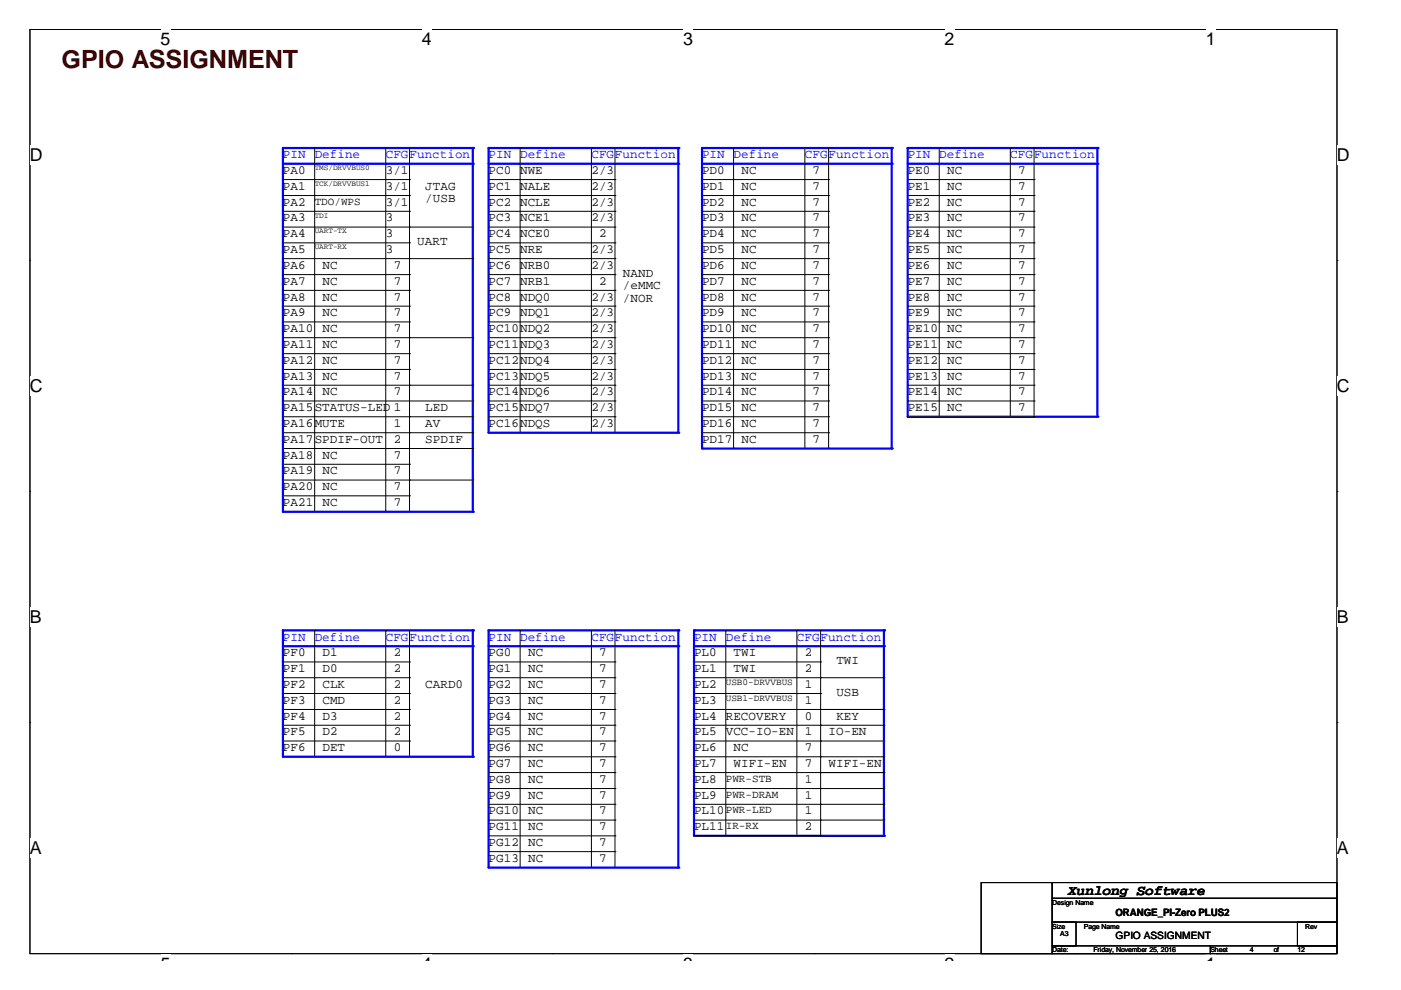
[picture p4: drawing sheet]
<svg xmlns="http://www.w3.org/2000/svg" width="297mm" height="210mm" viewBox="0 0 297 210" stroke-linecap="round" stroke-linejoin="round" font-family="sans-serif">
<path d="M6.3 6.2h277.2v196h-277.2z" fill="none" stroke="#000" stroke-width=".21"/>
<g fill="#fff">
<path d="M34 6.2h2.2v4.3h-2.2z"/>
<path d="M34 202.2h2.2v1.4h-2.2z"/>
</g>
<path d="M61.8 6.2h.1M61.8 202.2h.1" fill="none" stroke="#000" stroke-width=".21"/>
<g fill="#fff">
<path d="M89.5 6.2h2.1v4.3h-2.1z"/>
<path d="M89.5 202.2h2.1v1.4h-2.1z"/>
</g>
<path d="M117.2 6.2h.1M117.2 202.2h.1" fill="none" stroke="#000" stroke-width=".21"/>
<g fill="#fff">
<path d="M144.9 6.2h2.1v4.3h-2.1z"/>
<path d="M144.9 202.2h2.1v1.4h-2.1z"/>
</g>
<path d="M172.6 6.2h.1M172.6 202.2h.1" fill="none" stroke="#000" stroke-width=".21"/>
<g fill="#fff">
<path d="M200.3 6.2h2.1v4.3h-2.1z"/>
<path d="M200.3 202.2h2.1v1.4h-2.1z"/>
</g>
<path d="M228 6.2h.1M228 202.2h.1" fill="none" stroke="#000" stroke-width=".21"/>
<g fill="#fff">
<path d="M255.7 6.2h2.1v4.3h-2.1z"/>
<path d="M255.7 202.2h2.1v1.4h-2.1z"/>
<path d="M6.3 30.7h2.8v4.2h-2.8z"/>
<path d="M283.5 30.7h2.7v4.2h-2.7z"/>
<path d="M6.3 79.7h2.8v4.2h-2.8z"/>
<path d="M283.5 79.7h2.7v4.2h-2.7z"/>
</g>
<path d="M6.3 55.2h.1M283.5 55.2h.1" fill="none" stroke="#000" stroke-width=".21"/>
<g fill="#fff">
<path d="M6.3 128.7h2.6v4.2h-2.6z"/>
<path d="M283.5 128.7h2.5v4.2h-2.5z"/>
</g>
<path d="M6.3 104.2h.1M283.5 104.2h.1" fill="none" stroke="#000" stroke-width=".21"/>
<g fill="#fff">
<path d="M6.3 177.6h2.6v4.3h-2.6z"/>
<path d="M283.5 177.6h2.5v4.3h-2.5z"/>
</g>
<g fill="none" stroke="#000" stroke-width=".21">
<path d="M60 98.4h26.8M60 95.1h26.8M86.8 98.4h.1M86.8 95.1h.1M60 101.8h26.8M60 105.1h26.8M86.8 101.8h.1M86.8 105.1h.1M6.3 153.2h.1M60 157.1h26.8M86.8 157.1h.1M283.5 153.2h.1"/>
<path d="M147.2 173.9h26.8M147.2 177.2h26.8M147.2 170.5h26.8M174 173.9h.1M174 177.2h.1M174 170.5h.1"/>
</g>
<path d="M192.4 31.4h40.3" fill="none" stroke="#00f" stroke-width=".47"/>
<circle cx="232.7" cy="31.4" r=".23" fill="#00f"/>
<path d="M192.4 31.4v57" fill="none" stroke="#00f" stroke-width=".47"/>
<circle cx="192.4" cy="31.4" r=".23" fill="#00f"/>
<path d="M192.4 34.7h40.3" fill="none" stroke="#00f" stroke-width=".47"/>
<circle cx="232.7" cy="34.7" r=".23" fill="#00f"/>
<path d="M232.7 31.4v57" fill="none" stroke="#00f" stroke-width=".47"/>
<circle cx="232.7" cy="31.4" r=".23" fill="#00f"/>
<g fill="none" stroke="#000" stroke-width=".21">
<path d="M192.4 38.1h26.8M199.1 31.4h.1M199.1 31.4v57M214.2 31.4h.1M214.2 31.4v57M219.2 31.4h.1M219.2 38.1h.1M219.2 31.4v57M192.4 41.5h26.8M192.4 44.8h26.8M192.4 48.1h26.8M192.4 51.5h26.8"/>
<path d="M192.4 54.8h26.8M192.4 58.2h26.8M219.2 41.5h.1M219.2 44.8h.1M219.2 48.1h.1M219.2 51.5h.1M219.2 54.8h.1M219.2 58.2h.1M192.4 61.6h26.8M192.4 64.9h26.8M192.4 68.3h26.8M192.4 71.6h26.8"/>
<path d="M192.4 75h26.8M192.4 78.3h26.8M219.2 61.6h.1M219.2 64.9h.1M219.2 68.3h.1M219.2 71.6h.1M219.2 75h.1M219.2 78.3h.1M192.4 81.7h26.8M192.4 85h26.8M192.4 88.4h26.8M219.2 81.7h.1"/>
<path d="M219.2 85h.1M219.2 88.4h.1"/>
</g>
<path d="M192.4 88.4h40.3" fill="none" stroke="#00f" stroke-width=".47"/>
<circle cx="232.7" cy="88.4" r=".23" fill="#00f"/>
<path d="M60 133.7h40.2" fill="none" stroke="#00f" stroke-width=".47"/>
<circle cx="100.2" cy="133.7" r=".23" fill="#00f"/>
<path d="M60 133.7v26.8" fill="none" stroke="#00f" stroke-width=".47"/>
<circle cx="60" cy="133.7" r=".23" fill="#00f"/>
<path d="M60 137h40.2" fill="none" stroke="#00f" stroke-width=".47"/>
<circle cx="100.2" cy="137" r=".23" fill="#00f"/>
<path d="M100.2 133.7v26.8" fill="none" stroke="#00f" stroke-width=".47"/>
<circle cx="100.2" cy="133.7" r=".23" fill="#00f"/>
<g fill="none" stroke="#000" stroke-width=".21">
<path d="M66.7 133.7h.1M66.7 133.7v26.8M81.8 133.7h.1M81.8 133.7v26.8M86.8 133.7h.1M86.8 133.7v26.8M60 140.3h26.8M60 143.7h26.8M60 147h26.8M60 150.4h26.8M60 153.8h26.8M86.8 140.3h.1"/>
<path d="M86.8 143.7h.1M86.8 147h.1M86.8 150.4h.1M86.8 153.8h.1"/>
</g>
<path d="M60 160.5h40.2" fill="none" stroke="#00f" stroke-width=".47"/>
<circle cx="100.2" cy="160.5" r=".23" fill="#00f"/>
<path d="M103.6 133.7h40.2" fill="none" stroke="#00f" stroke-width=".47"/>
<circle cx="143.8" cy="133.7" r=".23" fill="#00f"/>
<path d="M103.6 133.7v50.3" fill="none" stroke="#00f" stroke-width=".47"/>
<circle cx="103.6" cy="133.7" r=".23" fill="#00f"/>
<path d="M103.6 137h40.2" fill="none" stroke="#00f" stroke-width=".47"/>
<circle cx="143.8" cy="137" r=".23" fill="#00f"/>
<path d="M143.8 133.7v50.3" fill="none" stroke="#00f" stroke-width=".47"/>
<circle cx="143.8" cy="133.7" r=".23" fill="#00f"/>
<g fill="none" stroke="#000" stroke-width=".21">
<path d="M110.3 133.7h.1M110.3 133.7v50.3M125.4 133.7h.1M125.4 133.7v50.3M130.4 133.7h.1M130.4 133.7v50.3M103.6 140.3h26.8M103.6 143.7h26.8M103.6 147h26.8M103.6 150.4h26.8M103.6 153.8h26.8M103.6 157.1h26.8"/>
<path d="M130.4 140.3h.1M130.4 143.7h.1M130.4 147h.1M130.4 150.4h.1M130.4 153.8h.1M130.4 157.1h.1M103.6 160.5h26.8M103.6 163.8h26.8M103.6 167.2h26.8M103.6 170.5h26.8M103.6 173.9h26.8M103.6 177.2h26.8"/>
<path d="M130.4 160.5h.1M130.4 163.8h.1M130.4 167.2h.1M130.4 170.5h.1M130.4 173.9h.1M130.4 177.2h.1M103.6 180.6h26.8M103.6 184h26.8M130.4 180.6h.1M130.4 184h.1"/>
</g>
<path d="M103.6 184h40.2" fill="none" stroke="#00f" stroke-width=".47"/>
<circle cx="143.8" cy="184" r=".23" fill="#00f"/>
<path d="M147.2 133.7h40.2" fill="none" stroke="#00f" stroke-width=".47"/>
<circle cx="187.4" cy="133.7" r=".23" fill="#00f"/>
<path d="M147.2 133.7v43.5" fill="none" stroke="#00f" stroke-width=".47"/>
<circle cx="147.2" cy="133.7" r=".23" fill="#00f"/>
<path d="M147.2 137h40.2" fill="none" stroke="#00f" stroke-width=".47"/>
<circle cx="187.4" cy="137" r=".23" fill="#00f"/>
<path d="M187.4 133.7v43.5" fill="none" stroke="#00f" stroke-width=".47"/>
<circle cx="187.4" cy="133.7" r=".23" fill="#00f"/>
<g fill="none" stroke="#000" stroke-width=".21">
<path d="M153.9 133.7h.1M153.9 133.7v43.5M169 133.7h.1M169 133.7v43.5M174 133.7h.1M174 133.7v43.5M147.2 140.3h26.8M147.2 143.7h26.8M147.2 147h26.8M147.2 150.4h26.8M147.2 153.8h26.8M147.2 157.1h26.8"/>
<path d="M174 140.3h.1M174 143.7h.1M174 147h.1M174 150.4h.1M174 153.8h.1M174 157.1h.1M147.2 160.5h26.8M174 160.5h.1"/>
</g>
<path d="M147.2 177.2h40.2" fill="none" stroke="#00f" stroke-width=".47"/>
<circle cx="187.4" cy="177.2" r=".23" fill="#00f"/>
<path d="M147.2 163.8h26.8M174 163.8h.1" fill="none" stroke="#000" stroke-width=".21"/>
<path d="M60 31.4h40.2" fill="none" stroke="#00f" stroke-width=".47"/>
<circle cx="100.2" cy="31.4" r=".23" fill="#00f"/>
<path d="M60 31.4v77.1" fill="none" stroke="#00f" stroke-width=".47"/>
<circle cx="60" cy="31.4" r=".23" fill="#00f"/>
<path d="M60 34.7h40.2" fill="none" stroke="#00f" stroke-width=".47"/>
<circle cx="100.2" cy="34.7" r=".23" fill="#00f"/>
<path d="M100.2 31.4v77.1" fill="none" stroke="#00f" stroke-width=".47"/>
<circle cx="100.2" cy="31.4" r=".23" fill="#00f"/>
<g fill="none" stroke="#000" stroke-width=".21">
<path d="M60 38.1h26.8M66.7 31.4h.1M66.7 31.4v77.1M81.8 31.4h.1M81.8 31.4v77.1M86.8 31.4h.1M86.8 38.1h.1M86.8 31.4v77.1M60 41.5h26.8M60 44.8h26.8M60 48.1h26.8M60 51.5h26.8"/>
<path d="M60 54.8h26.8M60 58.2h26.8M86.8 41.5h.1M86.8 44.8h.1M86.8 48.1h.1M86.8 51.5h.1M86.8 54.8h.1M86.8 58.2h.1M60 61.6h26.8M60 64.9h26.8M60 68.3h26.8M60 71.6h26.8"/>
<path d="M60 75h26.8M60 78.3h26.8M86.8 61.6h.1M86.8 64.9h.1M86.8 68.3h.1M86.8 71.6h.1M86.8 75h.1M86.8 78.3h.1M60 81.7h26.8M60 88.4h26.8M60 91.8h26.8M86.8 81.7h.1"/>
<path d="M86.8 88.4h.1M86.8 91.8h.1M60 108.5h26.8M86.8 108.5h.1"/>
</g>
<path d="M60 108.5h40.2" fill="none" stroke="#00f" stroke-width=".47"/>
<circle cx="100.2" cy="108.5" r=".23" fill="#00f"/>
<g fill="none" stroke="#000" stroke-width=".21">
<path d="M86.8 54.8h13.4M86.8 48.1h13.4M100.2 54.8h.1M100.2 48.1h.1M86.8 71.6h13.4M100.2 71.6h.1M60 85h40.2M86.8 88.4h13.4M86.8 81.7h13.4M86.8 95.1h13.4M86.8 91.8h13.4M100.2 88.4h.1"/>
<path d="M100.2 81.7h.1M100.2 85h.1M100.2 95.1h.1M100.2 91.8h.1M192.4 88.4h26.8M219.2 88.4h.1M86.8 101.8h13.4M100.2 101.8h.1M147.2 177.2h40.2M147.2 167.2h40.2M174 177.2h.1M174 167.2h.1"/>
<path d="M174 163.8h13.4M174 170.5h13.4M174 173.9h13.4M187.4 163.8h.1M187.4 167.2h.1M187.4 170.5h.1M187.4 173.9h.1M187.4 177.2h.1"/>
</g>
<path d="M103.6 31.4h40.2" fill="none" stroke="#00f" stroke-width=".47"/>
<circle cx="143.8" cy="31.4" r=".23" fill="#00f"/>
<path d="M103.6 31.4v60.4" fill="none" stroke="#00f" stroke-width=".47"/>
<circle cx="103.6" cy="31.4" r=".23" fill="#00f"/>
<path d="M103.6 34.7h40.2" fill="none" stroke="#00f" stroke-width=".47"/>
<circle cx="143.8" cy="34.7" r=".23" fill="#00f"/>
<path d="M143.8 31.4v60.4" fill="none" stroke="#00f" stroke-width=".47"/>
<circle cx="143.8" cy="31.4" r=".23" fill="#00f"/>
<g fill="none" stroke="#000" stroke-width=".21">
<path d="M103.6 38.1h26.8M110.3 31.4h.1M110.3 31.4v60.4M125.4 31.4h.1M125.4 31.4v60.4M130.4 31.4h.1M130.4 38.1h.1M130.4 31.4v60.4M103.6 41.5h26.8M103.6 44.8h26.8M103.6 48.1h26.8M103.6 51.5h26.8"/>
<path d="M103.6 54.8h26.8M103.6 58.2h26.8M130.4 41.5h.1M130.4 44.8h.1M130.4 48.1h.1M130.4 51.5h.1M130.4 54.8h.1M130.4 58.2h.1M103.6 61.6h26.8M103.6 64.9h26.8M103.6 68.3h26.8M103.6 71.6h26.8"/>
<path d="M103.6 75h26.8M103.6 78.3h26.8M130.4 61.6h.1M130.4 64.9h.1M130.4 68.3h.1M130.4 71.6h.1M130.4 75h.1M130.4 78.3h.1M103.6 81.7h26.8M103.6 85h26.8M103.6 88.4h26.8M103.6 91.8h26.8"/>
<path d="M130.4 81.7h.1M130.4 85h.1M130.4 88.4h.1M130.4 91.8h.1"/>
</g>
<path d="M103.6 91.8h40.2" fill="none" stroke="#00f" stroke-width=".47"/>
<circle cx="143.8" cy="91.8" r=".23" fill="#00f"/>
<path d="M148.8 31.4h40.3" fill="none" stroke="#00f" stroke-width=".47"/>
<circle cx="189.1" cy="31.4" r=".23" fill="#00f"/>
<path d="M148.8 31.4v63.7" fill="none" stroke="#00f" stroke-width=".47"/>
<circle cx="148.8" cy="31.4" r=".23" fill="#00f"/>
<path d="M148.8 34.7h40.3" fill="none" stroke="#00f" stroke-width=".47"/>
<circle cx="189.1" cy="34.7" r=".23" fill="#00f"/>
<path d="M189.1 31.4v63.7" fill="none" stroke="#00f" stroke-width=".47"/>
<circle cx="189.1" cy="31.4" r=".23" fill="#00f"/>
<g fill="none" stroke="#000" stroke-width=".21">
<path d="M148.8 38.1h26.9M155.5 31.4h.1M155.5 31.4v63.7M170.6 31.4h.1M170.6 31.4v63.7M175.7 31.4h.1M175.7 38.1h.1M175.7 31.4v63.7M148.8 41.5h26.9M148.8 44.8h26.9M148.8 48.1h26.9M148.8 51.5h26.9"/>
<path d="M148.8 54.8h26.9M148.8 58.2h26.9M175.7 41.5h.1M175.7 44.8h.1M175.7 48.1h.1M175.7 51.5h.1M175.7 54.8h.1M175.7 58.2h.1M148.8 61.6h26.9M148.8 64.9h26.9M148.8 68.3h26.9M148.8 71.6h26.9"/>
<path d="M148.8 75h26.9M148.8 78.3h26.9M175.7 61.6h.1M175.7 64.9h.1M175.7 68.3h.1M175.7 71.6h.1M175.7 75h.1M175.7 78.3h.1M148.8 81.7h26.9M148.8 85h26.9M148.8 88.4h26.9M148.8 91.8h26.9"/>
<path d="M148.8 95.1h26.9M175.7 81.7h.1M175.7 85h.1M175.7 88.4h.1M175.7 91.8h.1M175.7 95.1h.1"/>
</g>
<path d="M148.8 95.1h40.3" fill="none" stroke="#00f" stroke-width=".47"/>
<circle cx="189.1" cy="95.1" r=".23" fill="#00f"/>
<g fill="none" stroke="#000" stroke-width=".21">
<path d="M174 150.4h13.4M174 157.1h13.4M174 143.7h13.4M174 153.8h13.4M187.4 150.4h.1M187.4 157.1h.1M187.4 143.7h.1M187.4 153.8h.1M174 160.5h13.4M174 163.8h13.4M187.4 160.5h.1M187.4 163.8h.1"/>
<path d="M208 187.1h15.1v15.1h-15.1zM223.1 187.1h60.4v3.4h-60.4zM223.1 190.5h60.4v5h-60.4zM223.1 195.5h5v5h-5zM275.1 195.5h8.4v5h-8.4zM223.1 200.5h33.5v1.7h-33.5zM256.6 200.5h26.9v1.7h-26.9z"/>
</g>
<text font-size="5.3" fill="#400000" x="13" y="14.5">GPIO ASSIGNMENT</text>
<g font-size="3.8">
<text x="34" y="9.6">5</text>
<text x="89.5" y="9.6">4</text>
<text x="144.9" y="9.6">3</text>
<text x="200.3" y="9.6">2</text>
<text x="255.7" y="9.6">1</text>
<text x="6.3" y="34.1">D</text>
<text x="283.5" y="34.1">D</text>
<text x="6.3" y="83.1">C</text>
<text x="283.5" y="83.1">C</text>
<text x="6.3" y="132.1">B</text>
<text x="283.5" y="132.1">B</text>
<text x="6.3" y="181">A</text>
<text x="283.5" y="181">A</text>
<text x="34" y="205.6">5</text>
<text x="89.5" y="205.6">4</text>
<text x="144.9" y="205.6">3</text>
<text x="200.3" y="205.6">2</text>
<text x="255.7" y="205.6">1</text>
</g>
<text font-size="3" x="226.4" y="189.7">Xunlong Software</text>
<g font-size="2.7" fill="#00f">
<text x="60" y="33.5">PIN</text>
<text x="66.7" y="33.5">Define</text>
<text x="81.8" y="33.5">CFG</text>
<text x="86.8" y="33.5">Function</text>
<text x="103.6" y="33.5">PIN</text>
<text x="110.3" y="33.5">Define</text>
<text x="125.4" y="33.5">CFG</text>
<text x="130.4" y="33.5">Function</text>
<text x="148.8" y="33.5">PIN</text>
<text x="155.5" y="33.5">Define</text>
<text x="170.6" y="33.5">CFG</text>
<text x="175.7" y="33.5">Function</text>
<text x="192.4" y="33.5">PIN</text>
<text x="199.1" y="33.5">Define</text>
<text x="214.2" y="33.5">CFG</text>
<text x="219.2" y="33.5">Function</text>
<text x="60" y="135.8">PIN</text>
<text x="66.7" y="135.8">Define</text>
<text x="81.8" y="135.8">CFG</text>
<text x="86.8" y="135.8">Function</text>
<text x="103.6" y="135.8">PIN</text>
<text x="110.3" y="135.8">Define</text>
<text x="125.4" y="135.8">CFG</text>
<text x="130.4" y="135.8">Function</text>
<text x="147.2" y="135.8">PIN</text>
<text x="153.9" y="135.8">Define</text>
<text x="169" y="135.8">CFGFunction</text>
</g>
<g font-size="2.7">
<text x="60" y="36.9">PA0</text>
<text x="60" y="40.2">PA1</text>
<text x="81.8" y="36.9">3/1</text>
<text x="81.8" y="40.2">3/1</text>
<text x="90.2" y="40.2">JTAG</text>
<text x="103.6" y="36.9">PC0</text>
<text x="103.6" y="40.2">PC1</text>
<text x="110.3" y="36.9">NWE</text>
<text x="110.3" y="40.2">NALE</text>
<text x="125.4" y="36.9">2/3</text>
<text x="125.4" y="40.2">2/3</text>
<text x="148.8" y="36.9">PD0</text>
<text x="148.8" y="40.2">PD1</text>
<text x="157.2" y="36.9">NC</text>
<text x="157.2" y="40.2">NC</text>
<text x="172.3" y="36.9">7</text>
<text x="172.3" y="40.2">7</text>
<text x="192.4" y="36.9">PE0</text>
<text x="192.4" y="40.2">PE1</text>
<text x="200.8" y="36.9">NC</text>
<text x="200.8" y="40.2">NC</text>
<text x="215.9" y="36.9">7</text>
<text x="215.9" y="40.2">7</text>
<text x="60" y="43.6">PA2</text>
<text x="60" y="47">PA3</text>
<text x="81.8" y="43.6">3/1</text>
<text x="81.8" y="47">3</text>
<text x="90.2" y="42.9">/USB</text>
<text x="103.6" y="43.6">PC2</text>
<text x="103.6" y="47">PC3</text>
<text x="110.3" y="47">NCE1</text>
<text x="110.3" y="43.6">NCLE</text>
<text x="125.4" y="43.6">2/3</text>
<text x="125.4" y="47">2/3</text>
<text x="148.8" y="43.6">PD2</text>
<text x="148.8" y="47">PD3</text>
<text x="157.2" y="43.6">NC</text>
<text x="157.2" y="47">NC</text>
<text x="172.3" y="43.6">7</text>
<text x="172.3" y="47">7</text>
<text x="192.4" y="43.6">PE2</text>
<text x="192.4" y="47">PE3</text>
<text x="200.8" y="43.6">NC</text>
<text x="200.8" y="47">NC</text>
<text x="215.9" y="43.6">7</text>
<text x="215.9" y="47">7</text>
<text x="60" y="50.3">PA4</text>
<text x="60" y="53.7">PA5</text>
<text x="81.8" y="50.3">3</text>
<text x="81.8" y="53.7">3</text>
<text x="88.5" y="52">UART</text>
<text x="103.6" y="50.3">PC4</text>
<text x="103.6" y="53.7">PC5</text>
<text x="110.3" y="50.3">NCE0</text>
<text x="110.3" y="53.7">NRE</text>
<text x="125.4" y="53.7">2/3</text>
<text x="127" y="50.3">2</text>
<text x="148.8" y="50.3">PD4</text>
<text x="148.8" y="53.7">PD5</text>
<text x="157.2" y="53.7">NC</text>
<text x="157.2" y="50.3">NC</text>
<text x="172.3" y="50.3">7</text>
<text x="172.3" y="53.7">7</text>
<text x="192.4" y="50.3">PE4</text>
<text x="192.4" y="53.7">PE5</text>
<text x="200.8" y="50.3">NC</text>
<text x="200.8" y="53.7">NC</text>
<text x="215.9" y="50.3">7</text>
<text x="215.9" y="53.7">7</text>
<text x="60" y="57">PA6</text>
<text x="68.4" y="57">NC</text>
<text x="83.5" y="57">7</text>
<text x="103.6" y="57">PC6</text>
<text x="110.3" y="57">NRB0</text>
<text x="125.4" y="57">2/3</text>
<text x="132.1" y="58.7">NAND</text>
<text x="148.8" y="57">PD6</text>
<text x="157.2" y="57">NC</text>
<text x="172.3" y="57">7</text>
<text x="192.4" y="57">PE6</text>
<text x="200.8" y="57">NC</text>
<text x="215.9" y="57">7</text>
<text x="60" y="60.4">PA7</text>
<text x="60" y="63.7">PA8</text>
<text x="68.4" y="60.4">NC</text>
<text x="68.4" y="63.7">NC</text>
<text x="83.5" y="60.4">7</text>
<text x="83.5" y="63.7">7</text>
<text x="103.6" y="60.4">PC7</text>
<text x="103.6" y="63.7">PC8</text>
<text x="110.3" y="60.4">NRB1</text>
<text x="110.3" y="63.7">NDQ0</text>
<text x="125.4" y="63.7">2/3</text>
<text x="127" y="60.4">2</text>
<text x="132.1" y="61.4">/eMMC</text>
<text x="132.1" y="64">/NOR</text>
<text x="148.8" y="60.4">PD7</text>
<text x="148.8" y="63.7">PD8</text>
<text x="157.2" y="60.4">NC</text>
<text x="157.2" y="63.7">NC</text>
<text x="172.3" y="63.7">7</text>
<text x="172.3" y="60.4">7</text>
<text x="192.4" y="60.4">PE7</text>
<text x="192.4" y="63.7">PE8</text>
<text x="200.8" y="60.4">NC</text>
<text x="200.8" y="63.7">NC</text>
<text x="215.9" y="60.4">7</text>
<text x="215.9" y="63.7">7</text>
<text x="60" y="67.1">PA9</text>
<text x="60" y="70.4">PA10</text>
<text x="68.4" y="67.1">NC</text>
<text x="68.4" y="70.4">NC</text>
<text x="83.5" y="67.1">7</text>
<text x="83.5" y="70.4">7</text>
<text x="103.6" y="67.1">PC9</text>
<text x="103.6" y="70.4">PC10</text>
<text x="110.3" y="67.1">NDQ1</text>
<text x="110.3" y="70.4">NDQ2</text>
<text x="125.4" y="67.1">2/3</text>
<text x="125.4" y="70.4">2/3</text>
<text x="148.8" y="67.1">PD9</text>
<text x="148.8" y="70.4">PD10</text>
<text x="157.2" y="70.4">NC</text>
<text x="157.2" y="67.1">NC</text>
<text x="172.3" y="67.1">7</text>
<text x="172.3" y="70.4">7</text>
<text x="192.4" y="67.1">PE9</text>
<text x="192.4" y="70.4">PE10</text>
<text x="200.8" y="67.1">NC</text>
<text x="200.8" y="70.4">NC</text>
<text x="215.9" y="67.1">7</text>
<text x="215.9" y="70.4">7</text>
<text x="60" y="73.8">PA11</text>
<text x="60" y="77.1">PA12</text>
<text x="68.4" y="73.8">NC</text>
<text x="68.4" y="77.1">NC</text>
<text x="83.5" y="73.8">7</text>
<text x="83.5" y="77.1">7</text>
<text x="103.6" y="73.8">PC11</text>
<text x="103.6" y="77.1">PC12</text>
<text x="110.3" y="73.8">NDQ3</text>
<text x="110.3" y="77.1">NDQ4</text>
<text x="125.4" y="73.8">2/3</text>
<text x="125.4" y="77.1">2/3</text>
<text x="148.8" y="73.8">PD11</text>
<text x="148.8" y="77.1">PD12</text>
<text x="157.2" y="73.8">NC</text>
<text x="157.2" y="77.1">NC</text>
<text x="172.3" y="73.8">7</text>
<text x="172.3" y="77.1">7</text>
<text x="192.4" y="73.8">PE11</text>
<text x="192.4" y="77.1">PE12</text>
<text x="200.8" y="73.8">NC</text>
<text x="200.8" y="77.1">NC</text>
<text x="215.9" y="73.8">7</text>
<text x="215.9" y="77.1">7</text>
<text x="60" y="80.5">PA13</text>
<text x="60" y="83.8">PA14</text>
<text x="68.4" y="80.5">NC</text>
<text x="68.4" y="83.8">NC</text>
<text x="83.5" y="80.5">7</text>
<text x="83.5" y="83.8">7</text>
<text x="103.6" y="80.5">PC13</text>
<text x="103.6" y="83.8">PC14</text>
<text x="110.3" y="80.5">NDQ5</text>
<text x="110.3" y="83.8">NDQ6</text>
<text x="125.4" y="80.5">2/3</text>
<text x="125.4" y="83.8">2/3</text>
<text x="148.8" y="80.5">PD13</text>
<text x="148.8" y="83.8">PD14</text>
<text x="157.2" y="83.8">NC</text>
<text x="157.2" y="80.5">NC</text>
<text x="172.3" y="83.8">7</text>
<text x="172.3" y="80.5">7</text>
<text x="192.4" y="80.5">PE13</text>
<text x="192.4" y="83.8">PE14</text>
<text x="200.8" y="80.5">NC</text>
<text x="200.8" y="83.8">NC</text>
<text x="215.9" y="80.5">7</text>
<text x="215.9" y="83.8">7</text>
<text x="60" y="87.2">PA15</text>
<text x="66.7" y="87.2">STATUS-LED 1</text>
<text x="90.2" y="87.2">LED</text>
<text x="103.6" y="87.2">PC15</text>
<text x="110.3" y="87.2">NDQ7</text>
<text x="125.4" y="87.2">2/3</text>
<text x="148.8" y="87.2">PD15</text>
<text x="157.2" y="87.2">NC</text>
<text x="172.3" y="87.2">7</text>
<text x="192.4" y="87.2">PE15</text>
<text x="200.8" y="87.2">NC</text>
<text x="215.9" y="87.2">7</text>
<text x="60" y="90.5">PA16</text>
<text x="60" y="93.9">PA17</text>
<text x="66.7" y="93.9">SPDIF-OUT</text>
<text x="66.7" y="90.5">MUTE</text>
<text x="83.5" y="93.9">2</text>
<text x="83.5" y="90.5">1</text>
<text x="90.2" y="93.9">SPDIF</text>
<text x="90.2" y="90.5">AV</text>
<text x="103.6" y="90.5">PC16</text>
<text x="110.3" y="90.5">NDQS</text>
<text x="125.4" y="90.5">2/3</text>
<text x="148.8" y="90.5">PD16</text>
<text x="148.8" y="93.9">PD17</text>
<text x="157.2" y="90.5">NC</text>
<text x="157.2" y="93.9">NC</text>
<text x="172.3" y="90.5">7</text>
<text x="172.3" y="93.9">7</text>
<text x="60" y="97.3">PA18</text>
<text x="60" y="100.6">PA19</text>
<text x="68.4" y="97.3">NC</text>
<text x="68.4" y="100.6">NC</text>
<text x="83.5" y="97.3">7</text>
<text x="83.5" y="100.6">7</text>
<text x="60" y="103.9">PA20</text>
<text x="60" y="107.3">PA21</text>
<text x="68.4" y="103.9">NC</text>
<text x="68.4" y="107.3">NC</text>
<text x="83.5" y="103.9">7</text>
<text x="83.5" y="107.3">7</text>
<text x="60" y="139.2">PF0</text>
<text x="60" y="142.5">PF1</text>
<text x="68.4" y="142.5">D0</text>
<text x="68.4" y="139.2">D1</text>
<text x="83.5" y="139.2">2</text>
<text x="83.5" y="142.5">2</text>
<text x="103.6" y="139.2">PG0</text>
<text x="103.6" y="142.5">PG1</text>
<text x="112" y="139.2">NC</text>
<text x="112" y="142.5">NC</text>
<text x="127" y="139.2">7</text>
<text x="127" y="142.5">7</text>
<text x="147.2" y="139.2">PL0</text>
<text x="147.2" y="142.5">PL1</text>
<text x="155.5" y="139.2">TWI</text>
<text x="155.5" y="142.5">TWI</text>
<text x="170.6" y="139.2">2</text>
<text x="170.6" y="142.5">2</text>
<text x="177.3" y="140.8">TWI</text>
<text x="60" y="145.9">PF2</text>
<text x="60" y="149.2">PF3</text>
<text x="68.4" y="145.9">CLK</text>
<text x="68.4" y="149.2">CMD</text>
<text x="83.5" y="145.9">2</text>
<text x="83.5" y="149.2">2</text>
<text x="90.2" y="145.9">CARD0</text>
<text x="103.6" y="145.9">PG2</text>
<text x="103.6" y="149.2">PG3</text>
<text x="112" y="145.9">NC</text>
<text x="112" y="149.2">NC</text>
<text x="127" y="145.9">7</text>
<text x="127" y="149.2">7</text>
<text x="147.2" y="145.9">PL2</text>
<text x="147.2" y="149.2">PL3</text>
<text x="170.6" y="145.9">1</text>
<text x="170.6" y="149.2">1</text>
<text x="177.3" y="147.5">USB</text>
<text x="60" y="152.6">PF4</text>
<text x="60" y="155.9">PF5</text>
<text x="68.4" y="155.9">D2</text>
<text x="68.4" y="152.6">D3</text>
<text x="83.5" y="152.6">2</text>
<text x="83.5" y="155.9">2</text>
<text x="103.6" y="152.6">PG4</text>
<text x="103.6" y="155.9">PG5</text>
<text x="112" y="152.6">NC</text>
<text x="112" y="155.9">NC</text>
<text x="127" y="152.6">7</text>
<text x="127" y="155.9">7</text>
<text x="147.2" y="152.6">PL4</text>
<text x="147.2" y="155.9">PL5</text>
<text x="153.9" y="152.6">RECOVERY</text>
<text x="153.9" y="155.9">VCC-IO-EN</text>
<text x="170.6" y="152.6">0</text>
<text x="170.6" y="155.9">1</text>
<text x="175.7" y="155.9">IO-EN</text>
<text x="177.3" y="152.6">KEY</text>
<text x="60" y="159.3">PF6</text>
<text x="68.4" y="159.3">DET</text>
<text x="83.5" y="159.3">0</text>
<text x="103.6" y="159.3">PG6</text>
<text x="112" y="159.3">NC</text>
<text x="127" y="159.3">7</text>
<text x="147.2" y="159.3">PL6</text>
<text x="155.5" y="159.3">NC</text>
<text x="170.6" y="159.3">7</text>
<text x="103.6" y="162.6">PG7</text>
<text x="103.6" y="166">PG8</text>
<text x="112" y="162.6">NC</text>
<text x="112" y="166">NC</text>
<text x="127" y="162.6">7</text>
<text x="127" y="166">7</text>
<text x="147.2" y="162.6">PL7</text>
<text x="147.2" y="166">PL8</text>
<text x="155.5" y="162.6">WIFI-EN</text>
<text x="170.6" y="166">1</text>
<text x="170.6" y="162.6">7</text>
<text x="175.7" y="162.6">WIFI-EN</text>
<text x="103.6" y="169.3">PG9</text>
<text x="103.6" y="172.7">PG10</text>
<text x="112" y="169.3">NC</text>
<text x="112" y="172.7">NC</text>
<text x="127" y="169.3">7</text>
<text x="127" y="172.7">7</text>
<text x="147.2" y="172.7">PL10</text>
<text x="147.2" y="169.3">PL9</text>
<text x="170.6" y="172.7">1</text>
<text x="170.6" y="169.3">1</text>
<text x="103.6" y="176">PG11</text>
<text x="103.6" y="179.4">PG12</text>
<text x="112" y="176">NC</text>
<text x="112" y="179.4">NC</text>
<text x="127" y="176">7</text>
<text x="127" y="179.4">7</text>
<text x="147.2" y="176">PL11</text>
<text x="170.6" y="176">2</text>
<text x="103.6" y="182.7">PG13</text>
<text x="112" y="182.7">NC</text>
<text x="127" y="182.7">7</text>
</g>
<g font-size="2.3">
<text x="66.7" y="43.4">TDO/WPS</text>
<text x="153.9" y="165.7">PWR-STB</text>
<text x="153.9" y="169.1">PWR-DRAM</text>
<text x="153.9" y="172.4">PWR-LED</text>
<text x="153.9" y="175.8">IR-RX</text>
</g>
<g font-size="2.2">
<text x="236.5" y="194.2">ORANGE_PI-Zero PLUS2</text>
<text x="236.5" y="199.2">GPIO ASSIGNMENT</text>
</g>
<g font-size="2">
<text x="153.9" y="148.6">USB1-DRVVBUS</text>
<text x="153.9" y="145.3">USB0-DRVVBUS</text>
</g>
<g font-size="1.7">
<text x="66.7" y="36">TMS/DRVVBUS0</text>
<text x="66.7" y="39.4">TCK/DRVVBUS1</text>
<text x="66.7" y="46.1">TDI</text>
<text x="66.7" y="49.5">UART-TX</text>
<text x="66.7" y="52.8">UART-RX</text>
</g>
<g font-size="1.5">
<text x="223.1" y="191.8">Design Name</text>
<text x="223.1" y="196.9">Size</text>
<text x="229.8" y="196.9">Page Name</text>
<text x="276.7" y="196.9">Rev</text>
<text x="223.1" y="201.9">Date:</text>
<text x="224.8" y="198.5">A3</text>
<text x="231.8" y="201.9">Friday, November 25, 2016</text>
<text x="256.6" y="201.9">Sheet</text>
<text x="265" y="201.9">4</text>
<text x="270" y="201.9">of</text>
<text x="275.1" y="201.9">12</text>
</g>
</svg>
